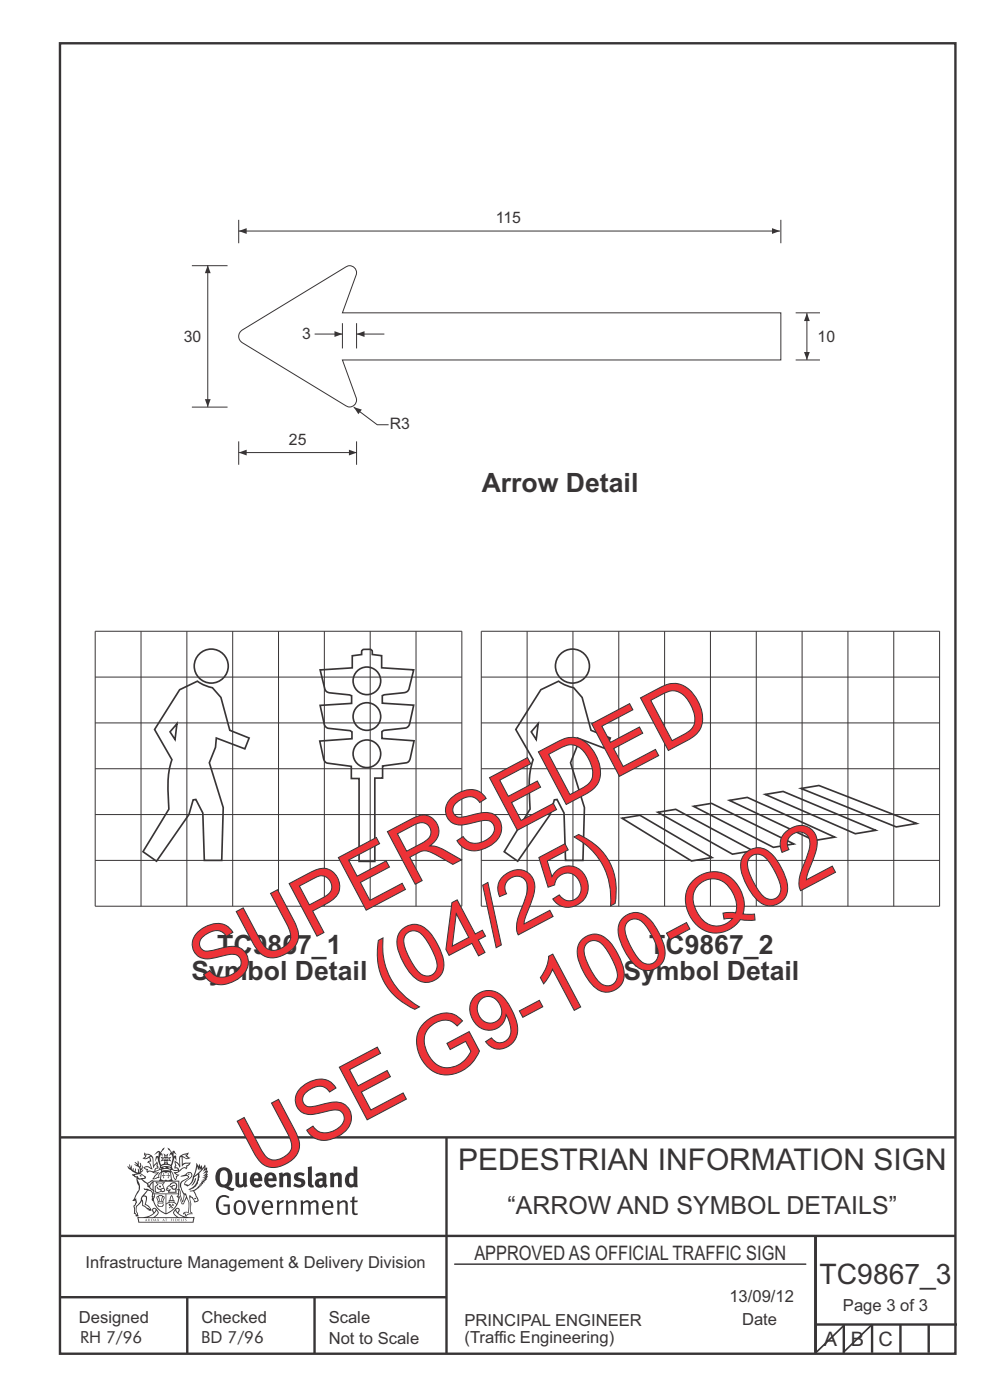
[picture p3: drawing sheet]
<svg xmlns="http://www.w3.org/2000/svg" width="210mm" height="297mm" viewBox="0 0 210 297" stroke-linecap="round" stroke-linejoin="round" font-family="sans-serif">
<g fill="none" stroke="#373435" stroke-width=".21">
<path d="M20.2 133.9h77.8v58.3h-77.8zM29.9 133.9v58.3M39.6 133.9v58.3M49.4 133.9v58.3M59.1 133.9v58.3M68.8 133.9v58.3M78.5 133.9v58.3M88.2 133.9v58.3M102.1 133.9h97.2v58.3h-97.2zM111.8 133.9v58.3M121.5 133.9v58.3M131.3 133.9v58.3"/>
<path d="M141 133.9v58.3M150.7 133.9v58.3M160.4 133.9v58.3M170.1 133.9v58.3M179.9 133.9v58.3M189.6 133.9v58.3M20.2 153.4h77.8M20.2 143.6h77.8M102.1 153.4h97.2M102.1 143.6h97.2M20.2 172.8h77.8M20.2 163.1h77.8"/>
<path d="M102.1 172.8h97.2M102.1 163.1h97.2M20.2 182.5h77.8M102.1 182.5h97.2M96.4 268.2h74.6"/>
</g>
<g fill="none" stroke="#373435" stroke-width=".35">
<path d="M37.5 153.5l-.4 3.4-1-1.6zM38.1 146.3l3.8-1.8 1.6 .9 1.6 .5 1.8 2.1 1.8 6.9 4.1 1.7-.9 2.3-6-2.3-.2 1.9-1.3 3.3 3 9.5-.4 11.2h-3.7l-.3-10-1.5-2.9-.5 .1-.9 3.1-6.9 9.9-2.9-2 5.5-9a26.4 26.4 0 0 1 .7-10.5l-3.7-6.4zM67.9 142.1l6.8-.4v-2.6l2-.2v-.7l.3-.4 1.5-.1 .4 .3 .1 .8 2 .3v2.6l6.8 .4-1 4.1a1.15 1.15 0 0 1-1.1 .8l-4.2 .4-.4 .2v1.6l6.7 .4-.9 4a1.15 1.15 0 0 1-.9 .8l-4.6 .5-.4 .3v1.5l6.8 .5-.8 3.8a1.03 1.03 0 0 1-.8 .8l-5 .7v2.6h-1.7v17.6h-3.3v-17.5h-1.7v-2.6l-5-.7a1.03 1.03 0 0 1-.8-.9l-.9-3.8 6.9-.5v-1.4l-.4-.3-4.6-.5a1.15 1.15 0 0 1-.9-.8l-.9-4.1 6.7-.4v-1.6l-.4-.2-4.2-.4a1.15 1.15 0 0 1-1.1-.8zM114.2 153.5l-.5 3.4-1-1.6zM114.7 146.3l3.8-1.8 1.6 .9 1.6 .5 1.8 2.1 1.9 6.9 4.1 1.7-.9 2.3-6.1-2.3-.2 1.9-1.3 3.3 3 9.5-.3 11.2h-3.7l-.4-10-1.4-2.9-.6 .1-.9 3.1-6.9 9.9-2.9-2 5.5-9a26.4 26.4 0 0 1 .7-10.5l-3.7-6.4zM131.9 173.6l3.8-.6 15.3 8.9-4.3 .7zM139.5 172.3l3.8-.6 16.4 8.8-4.3 .7zM147.1 171.1l3.8-.7 17.5 8.6-4.3 .8zM154.7 169.8l3.8-.6 18.6 8.4-4.4 .7zM162.3 168.5l3.8-.6 19.7 8.2-4.4 .8zM169.9 167.3l3.8-.7 20.7 8.1-4.3 .7z"/>
<circle cx="44.8" cy="141.3" r="3.6"/>
<circle cx="77.8" cy="159.9" r="2.93"/>
<circle cx="77.8" cy="152" r="2.93"/>
<circle cx="77.8" cy="144.4" r="2.93"/>
<circle cx="121.4" cy="141.3" r="3.6"/>
</g>
<g fill="none" stroke="#373435" stroke-width=".51">
<path d="M12.7 9.2h190v278h-190zM12.7 241.3h190M94.7 241.4v45.8M12.7 275.2h82M12.7 262.2h190.1M39.7 275.2v12M66.7 275.2v12M173 262.1v24.9M173 281h30M179 281v6M185 281v6M191 281v6"/>
<path d="M197 281v6"/>
</g>
<g fill="#373435">
<path d="M47 248.4a2.55 2.55 0 0 0 0 2.7l.3 .2a.81 .81 0 0 0 1-1v-.5a1.04 1.04 0 0 0-1.1-1.5zM46.3 248.1a1.82 1.82 0 0 1 2.1-.2 1.82 1.82 0 0 1 .9 1.8 2.29 2.29 0 0 1-.8 2l.7 .3h.5l-.2 .6a2.87 2.87 0 0 1-2-.7 2.12 2.12 0 0 1-1.7-3.1z" fill-rule="evenodd"/>
<path d="M49.9 248.9l.8-.2v2a.46 .46 0 0 0 .3 .6 .46 .46 0 0 0 .6-.3v-2.1l.7-.2v2.4l.2 .5-.5 .3-.3-.3a1.02 1.02 0 0 1-1.2 .3 1.02 1.02 0 0 1-.6-1.1z" fill-rule="evenodd"/>
<path d="M54 249.5l-.1 .5h.9a.49 .49 0 0 0-.2-.6 .49 .49 0 0 0-.6 .1zM53.4 249.1a1.34 1.34 0 0 1 1.6-.2 1.34 1.34 0 0 1 .6 1.5v.2h-1.7a.77 .77 0 0 0 .5 .8 .77 .77 0 0 0 .9-.4l.3 .5a1.59 1.59 0 0 1-2 .2 1.59 1.59 0 0 1-.5-2.1z" fill-rule="evenodd"/>
<path d="M57 249.5l-.1 .5h1a.49 .49 0 0 0-.2-.6 .49 .49 0 0 0-.7 .1zM56.4 249.1a1.34 1.34 0 0 1 1.6-.2 1.34 1.34 0 0 1 .7 1.5v.2h-1.8a.77 .77 0 0 0 .5 .8 .77 .77 0 0 0 .9-.4l.4 .5a1.59 1.59 0 0 1-2.1 .2 1.59 1.59 0 0 1-.5-2.1z" fill-rule="evenodd"/>
<path d="M59.2 248.9l.7-.2 .1 .4a.95 .95 0 0 1 1-.3 .95 .95 0 0 1 .7 .8v2.3h-.8v-2.3a.46 .46 0 0 0-.8 .1v2.2h-.8z" fill-rule="evenodd"/>
<path d="M62.6 249.1a1.75 1.75 0 0 1 2-.1l-.2 .5-.6-.2a.43 .43 0 0 0-.6 .3l.4 .3a1.04 1.04 0 0 1 1.2 1.1 1.04 1.04 0 0 1-1.4 1l-1.2-.4 .3-.6 1 .4 .4-.4a.88 .88 0 0 0-1-.5l-.4-.2-.1-.4z" fill-rule="evenodd"/>
<path d="M65.3 247.6l.8-.2 .1 3.8 .3 .2 .1 .4a.88 .88 0 0 1-1 0 .88 .88 0 0 1-.3-1z" fill-rule="evenodd"/>
<path d="M67.8 250.6a.43 .43 0 0 0-.1 .7 .43 .43 0 0 0 .7-.1v-.7zM66.8 249.1a1.7 1.7 0 0 1 2.4 .1v1.9l.3 .4-.4 .5-.5-.4a1.03 1.03 0 0 1-1.7-.1 1.03 1.03 0 0 1 .8-1.5h.7v-.4a.8 .8 0 0 0-1.2 .1z" fill-rule="evenodd"/>
<path d="M70 248.9l.7-.2 .1 .4a.95 .95 0 0 1 1-.3 .95 .95 0 0 1 .7 .8v2.3h-.8v-2.3a.46 .46 0 0 0-.8 .1v2.2h-.8z" fill-rule="evenodd"/>
<path d="M74.3 249.5a1.48 1.48 0 0 0 0 1.7h.5l.2-.1v-1.5l-.3-.2zM75 247.4l.8 .1 .1 4.4h-.7l-.1-.2a1.26 1.26 0 0 1-1.4 0 1.26 1.26 0 0 1-.5-1.3 1.29 1.29 0 0 1 .4-1.4 1.29 1.29 0 0 1 1.4-.1z" fill-rule="evenodd"/>
<path d="M46.4 253.9a1.72 1.72 0 0 1 2.3 0l-.3 .3a1.24 1.24 0 0 0-1.4-.2 1.24 1.24 0 0 0-.6 1.4 1.49 1.49 0 0 0 1.2 1.9l.7-.1v-1.3h-.8l-.1-.4h1.3v1.9a1.93 1.93 0 0 1-2.2 0 1.93 1.93 0 0 1-.7-2.2l.2-.8z" fill-rule="evenodd"/>
<path d="M50.4 255.1a1.65 1.65 0 0 0 .2 2.2 .99 .99 0 0 0 1-1.4 .78 .78 0 0 0-.4-.8 .78 .78 0 0 0-.8 0zM50 254.9a1.33 1.33 0 0 1 1.6-.1 1.33 1.33 0 0 1 .5 1.4 1.31 1.31 0 0 1-1.3 1.6 1.31 1.31 0 0 1-1.2-1.6v-.6z" fill-rule="evenodd"/>
<path d="M52.5 254.7l.4-.1 .9 2.6 .8-2.5h.5l-1.1 3h-.5z" fill-rule="evenodd"/>
<path d="M56.3 255.2l-.2 .7h1.3a.7 .7 0 0 0-.3-.8 .7 .7 0 0 0-.8 .1zM55.9 255a1.22 1.22 0 0 1 1.5-.2 1.22 1.22 0 0 1 .5 1.5h-1.8a.93 .93 0 0 0 .5 1 .93 .93 0 0 0 1.1-.2l.2 .3a1.43 1.43 0 0 1-1.8 .1 1.43 1.43 0 0 1-.6-1.7z" fill-rule="evenodd"/>
<path d="M58.7 254.7l.4-.1 .1 .5 .4-.4 .6-.1-.2 .5a.66 .66 0 0 0-.8 .7v1.9h-.4z" fill-rule="evenodd"/>
<path d="M60.6 254.7l.4-.1 .1 .5a.94 .94 0 0 1 1-.5 .94 .94 0 0 1 .8 .8v2.3h-.5l-.1-2.5a.81 .81 0 0 0-1.2 .3v2.2h-.4z" fill-rule="evenodd"/>
<path d="M63.7 254.7l.5-.1 .1 .5 .4-.3a.78 .78 0 0 1 1.1 .3 .9 .9 0 0 1 1-.5 .9 .9 0 0 1 .8 .8v2.3h-.5l-.1-2.5a.67 .67 0 0 0-1.1 .3v2.2h-.5v-2.4l-.4-.3-.7 .4v2.3h-.5z" fill-rule="evenodd"/>
<path d="M69 255.2l-.1 .7h1.3a.7 .7 0 0 0-.3-.8 .7 .7 0 0 0-.9 .1zM68.7 255a1.22 1.22 0 0 1 1.5-.2 1.22 1.22 0 0 1 .5 1.5h-1.8a.93 .93 0 0 0 .4 1 .93 .93 0 0 0 1.2-.2l.1 .3a1.44 1.44 0 0 1-1.7 .1 1.44 1.44 0 0 1-.6-1.7z" fill-rule="evenodd"/>
<path d="M71.4 254.7l.5-.1 .1 .5a.94 .94 0 0 1 1-.5 .94 .94 0 0 1 .8 .8v2.3h-.5l-.1-2.5a.81 .81 0 0 0-1.2 .3v2.2h-.4z" fill-rule="evenodd"/>
<path d="M74.7 253.9l.5-.1v.9h.7l-.1 .3h-.6v2.2l.1 .2h.5l.1 .3a.75 .75 0 0 1-1.2-.6v-2.1h-.4v-.3h.4z" fill-rule="evenodd"/>
<path d="M30.8 244.9l1.1 .3-.9 .5h-.4l.6-.5zM31.8 245.4h.2a2.44 2.44 0 0 1 .4 1.9l.1 .5 .7-1-.1 .6 .3 .3a.57 .57 0 0 0-.6 .7l-1-.1-.5 .2 .2-.5-.8-.3 .7-.1 .9 .5 .1-.1-.6-1.3-.2-.2h.5zM30.7 244.4l-.1 .5 .2 .4-.6 .4a1.04 1.04 0 0 0 1.4-.1l.2 .6-.3 .1-.2 .4a.94 .94 0 0 1 .8 1.1l-.2-.1a1.16 1.16 0 0 0-1.5-.1l.3 .4 .4 .2 .1 .5 .2 .1 .1-.2a.94 .94 0 0 1 1.1 .2l.8 .1-1.2 1.2a1.13 1.13 0 0 0 1.2-.2l.4-.1-.1-.4 .5-.8a.83 .83 0 0 0-.6 1.1l-.3-.1-.7 .4 1.1-1.4-.5 .1-.5-.1 1.3-.5-.1-.1-.9 .4v-.3l.2-.2 .3 .1 .1-.3-.2-.4v-.6l-.1-.4-.7 1v-.7a1.42 1.42 0 0 0-1.6-1.8z" fill-rule="evenodd"/>
<path d="M38.5 245.2l.5-.2 .7-.1-.6 .3 .8 .5h-.3zM38.3 245.5l.2-.1 .1 2a1.69 1.69 0 0 1 1.6-.6l-.8 .5 .1 .5a1.1 1.1 0 0 0-1.5 .6l-.1-.5-.2-.2h-.5l.3-.4-.3-.7a1.42 1.42 0 0 1 .8 1.1l.2-.1zM37.1 246.2l.1 1-.2 .3 .1 .4h.5l.1 .2a.96 .96 0 0 1-1.1-.1l-.1 .1a1.06 1.06 0 0 0 1.3 .2v.1a.72 .72 0 0 1-1 .2l.3 .5 .6 .2-.4 .2-.1 .6-.2-.3-.4-1.1-.4-.4 .4 .9a1.54 1.54 0 0 0 .7 1.2l.2-.3a.58 .58 0 0 1 .4-.8l.2-.1h-.3l-.5-.3 .9-.5a.93 .93 0 0 1 1.2-.5v.2l.2-.2 .1-.5a.99 .99 0 0 0 .7-.8l-1.3 .1-.3 .2-.1-1.4 .9 .4 .9-.3h-.4l-.5-.4 .4-.7-.6 .2a1.46 1.46 0 0 0-1.4 2.1v.4l-.2-.4z" fill-rule="evenodd"/>
<path d="M35.6 248.9l.2 .1-.1 .3 .4 .1h-.4v.6l-.1-.6h-.3l.3-.1z" fill-rule="evenodd"/>
<path d="M34.6 248.9l.2 .1v.3l.3 .1h-.3l-.1 .6v-.6h-.4l.4-.1z" fill-rule="evenodd"/>
<path d="M34.3 248.8a.57 .57 0 0 1 .9 .2 .57 .57 0 0 1 .9-.2l.2 1.4h-.2a.57 .57 0 0 1-.9 0 .69 .69 0 0 1-1.1 0zM34.2 248.1l-.3 2.1-.2 .4h3l-.2-.4-.3-2.1h-.2v.2l-.8-.1-.8 .1v-.2z" fill-rule="evenodd"/>
<path d="M34.2 252.4a.3 .3 0 0 0 .6 0 .3 .3 0 0 0-.6 0zM33.3 250.9l.3 .3-.3 .4a.79 .79 0 0 0 0 1.3l.8-.2-.1-.3a.55 .55 0 0 1-.7-.6l.1-.1 .2 .3 .3 .2 .8-.2-.4-.7 .4-.4-.7 .2zM33 250.7l1.1 .2 .9-.2-.4 .6 .4 1.2a.56 .56 0 0 1-.8 .3l-.2 .1a.73 .73 0 0 1-.9 .1 .73 .73 0 0 1-.3-1v-.4l.6-.4z" fill-rule="evenodd"/>
<path d="M35.6 251.8l.7-.4a.58 .58 0 0 1 1-.1 .58 .58 0 0 1-.4 .9l-.3-.3a.43 .43 0 0 1 .6-.4 .57 .57 0 0 0-.8 .2l-.2-.1-.3 .1 .4 .2a.55 .55 0 0 0 .9 .4v.5h-1.3l.3-.4-.1-.1-.6 .1 .2-.3-.2-.1zM35.4 251.8l-.1 .2a.39 .39 0 0 0 .2 .6h.3l-.2 .4h1.9l-.1-.8a.86 .86 0 0 0-.1-1.3 .86 .86 0 0 0-1.3 .4z" fill-rule="evenodd"/>
<path d="M36 254.8h.8v.2h-.8zM36.4 253.8l.2 .8h-.4zM36.4 253.5l-.3 .5-.1 .6h-.2v.4l-.7 .4 .2 .1a1.48 1.48 0 0 1 2.1 .2l.2-.1-.6-.5v-.5h-.2l-.1-.6z" fill-rule="evenodd"/>
<path d="M35.8 255.4l.4 .1 .1 .3 .3-.2-.2-.2a.38 .38 0 0 1 .5 .5l-.2-.2-.3 .2 .3 .2-.3 .3-.1-.4-.4 .4-.1-.2 .4-.3-.1-.1-.2 .1z" fill-rule="evenodd"/>
<path d="M34.5 254h.2v.2l-.2 .6h-.2zM33.6 255.3h.9v.2a.55 .55 0 0 1-.8 .4v-.2l-.2-.1zM33.4 254h.2l.2 .8h-.2zM33.6 255l.8-.1 .1 .2h-.8zM33.8 253.7h.5l-.2 1.1h-.1zM33.3 253.8l-.1 .3 .3 1.1a.48 .48 0 0 0-.1 .6 .48 .48 0 0 0 .5 .2h.5a.49 .49 0 0 0 .2-.8l.3-1.1-.1-.3a1.42 1.42 0 0 0-1.5 0z" fill-rule="evenodd"/>
<path d="M33.7 251.5l.4 .1 .1 .3h-.3z" fill-rule="evenodd"/>
<path d="M41.3 250.1l.3-.2-.2 .8-.6 .8h-.2l.5-.7z" fill-rule="evenodd"/>
<path d="M39.7 249l.3-.2 .5 .2a.88 .88 0 0 1-.6 1.1 1.22 1.22 0 0 0-.8 1.3l.5 .2a.72 .72 0 0 0 .9-.4l.5-.8 .2-.6 .8-.6v.2a2.85 2.85 0 0 1-2 2.9l.1 .1a2.13 2.13 0 0 0 1.9-1.5v-.3a2.01 2.01 0 0 0 .3-1.7l1.1-1.3-.4 1 .7-.5-.7 1 .8-.4-.8 .8 .7-.2-.9 .6 .8-.1-.8 .4h.7l-.8 .3 .3 .2h-.4l.2 .3h-.4l.2 .3h-.4l.1 .2h-.1a2.16 2.16 0 0 1-2 1.1l.1 .2 .4-.1a.76 .76 0 0 1 .7 .8l.5 1.2-.6 .2a1.45 1.45 0 0 0-1.1-1.3l.2 1.8-.1 1.8 .4 .3a1.07 1.07 0 0 0-1.2 .4v-.3l-.5-.2a.87 .87 0 0 1 1.1-.1v-.7a4.4 4.4 0 0 0-.6-3.1l-.1-.3h-.2a2.16 2.16 0 0 1-.7-2.2l.3-.4 1.2-.7a.55 .55 0 0 0-.4-.8zM37.8 252.4a.76 .76 0 0 1 .3 1.1l.6 1.6 .4-1.7 .2 .1a.61 .61 0 0 1-.1 .9l-.3 .8-.2 .1-.7-1.6-.3 .1a1.18 1.18 0 0 0 .1-1.4zM41.8 247.5l.2 .7 .3-.5v.6l.4-.5a1.9 1.9 0 0 1-1.2 1.4l-.3 .3zM38.2 249.6l1.4-.2 .2 .2v.3l-.5 .2a1.26 1.26 0 0 0-.9 1.9l.2 .7a1.84 1.84 0 0 1 .1 2.1l-.4-1.4a.96 .96 0 0 0-.4-1.2l-.4 .2a.78 .78 0 0 1 0 1.3l.1 .3h.4l.4 1.1a.38 .38 0 0 0 .2 .4 .38 .38 0 0 0 .4-.1l.6-1.2a2.94 2.94 0 0 1 .4 2.5l-.1 .4h-.8l-.3 .4v.2l.4-.1 .1 .4 .2 .1a1.02 1.02 0 0 1 1.3-.5v-.4l-.3-.1 .1-1.8-.3-1.3h.1a1.14 1.14 0 0 1 .8 1 .63 .63 0 0 0 .8-.2 .63 .63 0 0 0-.2-.9l-.6-1.2 .9-.6 .2-.4h.3l-.1-.2h.4l-.1-.3h.3l-.1-.3 .5-.1-.2-.2 .6-.4v-.2h-.2l.4-.5h-.3l.3-.5-.4 .1 .4-.5v-.3l-.3 .2 .2-.7-.1-.2-.4 .3v-.8l-.6 .8-.2-.8-.2 .5-.3-.7-.1 .6-.5-.8-.1 1.4-.6 1.8a1.81 1.81 0 0 1-1 1.5l-.6-.2a1.75 1.75 0 0 1 1.1-1.2 .75 .75 0 0 0 .1-1.3 .75 .75 0 0 0-1.2 .4z" fill-rule="evenodd"/>
<path d="M41.2 254.1h.3l.2 .2-.4 .1z" fill-rule="evenodd"/>
<path d="M29.4 258.4h11.6l-.1 .8h-11.4zM31.3 258.2l.5-.1a2.48 2.48 0 0 0 1.4-1.3l.3 .5-.5 .6-.5 .3zM32.5 256.6l.3-.2 .2 .1-.3 .7zM37.2 256.8a2.65 2.65 0 0 0 1.8 1.4h-1.1l-.5-.3-.5-.6zM37.4 256.5l.2-.1 .3 .2-.3 .6zM29.2 258.2l.1 1.2h11.8l.2-1.1-.2-.1a4.1 4.1 0 0 1-3.3-.9l.3-.4-.1-.6a1.06 1.06 0 0 0-1.3 1l.2 .4 .6 .5h-4.7l.3-.1a.84 .84 0 0 0 .6-.8 .84 .84 0 0 0-.5-.8l-.3-.2h-.5l-.1 .6 .3 .4a4.2 4.2 0 0 1-3.4 .9z" fill-rule="evenodd"/>
<path d="M31 258.7l.1 .2h-.2zM31 258.5l-.3 .6 .4-.2 .2 .2z" fill-rule="evenodd"/>
<path d="M31.3 258.6h.3v.4a.25 .25 0 0 0 .2-.1 .25 .25 0 0 0-.1-.3h.1a.29 .29 0 0 1 0 .4 .29 .29 0 0 1-.4 0 .29 .29 0 0 1 0-.4z" fill-rule="evenodd"/>
<path d="M32.2 258.6a.22 .22 0 0 1 .3 .2 .22 .22 0 0 1-.3 .2zM32 258.6l.1 .4a.33 .33 0 0 0 .4 0 .33 .33 0 0 0 0-.4 .33 .33 0 0 0-.5 0z" fill-rule="evenodd"/>
<path d="M32.9 258.7l.1 .2h-.2zM32.9 258.5l-.2 .6 .3-.2 .2 .2z" fill-rule="evenodd"/>
<path d="M33.3 258.6h.2l.1 .1 .2-.1-.2 .2 .2 .3-.3-.3-.1 .3h-.1l.2-.3z" fill-rule="evenodd"/>
<path d="M34.7 258.7l.1 .2h-.2zM34.7 258.5l-.3 .6 .4-.2 .2 .2z" fill-rule="evenodd"/>
<path d="M35 258.5h.5l-.2 .1v.5h-.2l.1-.5z" fill-rule="evenodd"/>
<path d="M36.2 258.6l.3-.1-.1 .1v.2h.1h-.1v.3h-.2z" fill-rule="evenodd"/>
<path d="M36.7 258.6h.2v.5h-.2z" fill-rule="evenodd"/>
<path d="M37.3 258.6a.22 .22 0 0 1 .3 .2 .22 .22 0 0 1-.3 .2zM37.1 258.6v.4a.33 .33 0 0 0 .5 0 .33 .33 0 0 0 0-.4 .33 .33 0 0 0-.5 0z" fill-rule="evenodd"/>
<path d="M37.8 258.6l.4-.1-.2 .1v.2h.1h-.1v.2l.2 .1h-.4z" fill-rule="evenodd"/>
<path d="M38.4 258.6h.2l-.1 .4 .2 .1h-.3z" fill-rule="evenodd"/>
<path d="M38.9 258.6h.2v.5h-.2z" fill-rule="evenodd"/>
<path d="M39.3 258.6h.2h-.1l.2 .3-.2 .2-.1-.1v-.1l.2 .1z" fill-rule="evenodd"/>
<path d="M34.2 247.4a1.51 1.51 0 0 1 2 .2 2.67 2.67 0 0 0-2.1 0zM35.7 247.6l.4 .1 .1 .3-.4-.1zM34.6 247.6h.5l.1 .2h-.4zM34 247.8l.3 .2h-.3zM34.9 246.9l.3-.2 .3 .2zM34.9 245.6l.2 .1v.3h-.2zM35 245.1l.2 .2 .2-.2-.1 .3h-.2zM35.1 246.3h.2l.1 .4-.2-.2-.2 .2zM35.3 245.7l.2-.1v.4h-.2zM34.4 245.7h.3l.1 .3-.4 .1 .2-.2zM35.7 245.7h.3l-.2 .2 .2 .2-.4-.1zM32.7 244.9l1-.5-.1 1-.2-.2-.3 .2-.3 1.1 .5-1 .3 .9a1.84 1.84 0 0 1 .2 1.7l.4 .1a2.48 2.48 0 0 1 2.2 0l.2-.2-.2-.7 .7-1.8 .4 .7-.2-1-.2-.1-.2 .3v-.9l.6 .4-.6-.8-.3 .1-.1 .4-.5-.9-.5-.3 .2 .5 .6 .5-.5 .8 .4-.4a2.06 2.06 0 0 1 0 2.3l-.5-.2-.2-.6 .1-.1 .8 .2-.4-.5 .4-.5-.7 .2-.2-.2 .2-.7-.5 .4-.5-.4 .2 .7-.2 .2-.7-.2 .4 .5-.4 .5 .8-.2 .1 .1-.2 .6-.5 .2a2.02 2.02 0 0 1 0-2.2l.3 .5-.1-.7-.3-.1 .8-1.2-.4 .3-.5 .8-.2-.3a.8 .8 0 0 0-.8 .5z" fill-rule="evenodd"/>
<path d="M29.2 250.1l.3 .1a.61 .61 0 0 1 .8 .4l.3 .2a.8 .8 0 0 1 .6 1l.4 .1 .5 .5a1 1 0 0 1 .5 1.1l-.1 .7v-.5h-.1a.96 .96 0 0 0-.8-1.3l-.2-.2h-.7l-.1-.1-.1 .1 .1 .3h.6l-1.2 1.3-.2 1-.4 .6a1.33 1.33 0 0 0-.5 1.8l.2 .5a1.26 1.26 0 0 1-.5-1.5l-.1-.3a1.56 1.56 0 0 0 .4-1.7l-.3 .2 .2-.5a3.2 3.2 0 0 0 .7-3zM30.4 253.9h.4a2.06 2.06 0 0 1-.1 1.6l.7 .5 .4 .4-.6-.1-.8-.6-.1-.9a.51 .51 0 0 1 .1-.9zM28.6 249.3a1.52 1.52 0 0 1 2.1 .5l-1.1 .2-.2-.1-.1-.4h-.5zM27.5 247v.8l-.3-.4h-.1a3.1 3.1 0 0 0 1.9 1.6l-1 .1 .5 .6 .5 .1 .1 1.1a1.84 1.84 0 0 1-.3 2.5l-.4 .9-.3 .4 .2 .1 .4-.1 .1 .4-.2 .5-.3 .2 .1 1.7h.2l.3 .5 .1 .1 .4-.1-.1-.5a1.3 1.3 0 0 1-.1-1.7l.9-1 .1 1.1 .6 .2 .5 .5 .1-.1 .2 .3h.5a1.85 1.85 0 0 0-1.2-1.4l.1-.3a1.39 1.39 0 0 0 0-1.4l-.5-.1 .5-.5a.66 .66 0 0 1 .9-.4 .66 .66 0 0 1 .3 .9l-.1 .4 .2-.1v.2l-.1 .3 .2 .5 .1-.3a2.24 2.24 0 0 0 .1-2.2 .73 .73 0 0 1-.7-.7 .73 .73 0 0 1 .6-.7v-.2a.94 .94 0 0 0-.9 .8 .48 .48 0 0 1-.1-.6 .48 .48 0 0 1 .5-.2l.5-.3a.51 .51 0 0 0-.8 .2l-.5 .2-1-.8h.6l.2-.5-1.2-.7 .5-.5v-.3l-.5 .4 .1-.2a.69 .69 0 0 0 .2-1v.4l-.2 .3v-1.1l-.3-.2 .1 .6-.1 .2-.4-1.3v.7l-.6-.4 .5 .7-.6-.2 .3 .3a1 1 0 0 1 .7 1.4l-.2-.8v.9l-.5-.2v-.8l-.2 .7-.2-.1-.1-.6-.2 .4-.2-.2 .1-.7-.2 .5z" fill-rule="evenodd"/>
<path d="M29.6 249.4l.2-.1 .3 .2z" fill-rule="evenodd"/>
<path d="M32.4 250.5h5.6v2l-.2-.1v-1.7h-5.2v2.5h5.2v-.8l.1 .2-.1 1.1v-.3h-2.5v4a4.1 4.1 0 0 0 2.6-3.6l.1-.1a4 4 0 0 1-2.8 3.9 4.2 4.2 0 0 1-2.8-4.7l.1 1.2 .1-.1a3.8 3.8 0 0 0 2.5 3.4v-4h-2.5l-.2-.9z" fill-rule="evenodd"/>
<circle cx="40" cy="249.1" r=".17"/>
</g>
<path d="M179 281.2l-6.2 6M185 281l-6.2 6" fill="none" stroke="#373435" stroke-width=".35"/>
<path d="M50.6 46.6v5M50.6 49h114.8M165.6 46.6v5" fill="none" stroke="#373435" stroke-width=".21"/>
<g fill="#373435">
<path d="M163.8 48.4l1.6 .6-1.6 .6z"/>
<path d="M50.6 49l1.7-.6v1.2z"/>
</g>
<path d="M168.8 66.4h5.1M168.8 76.4h5.1M171.2 66.4v10" fill="none" stroke="#373435" stroke-width=".21"/>
<g fill="#373435">
<path d="M171.2 66.4l.6 1.7h-1.3z"/>
<path d="M170.5 74.7h1.3l-.6 1.7z"/>
</g>
<path d="M51.1 70.2l22-13.4a1.49 1.49 0 0 1 1.9-.1 1.49 1.49 0 0 1 .5 1.9l-2.9 7.8h93v10h-93l2.9 7.7a1.49 1.49 0 0 1-.5 1.9 1.49 1.49 0 0 1-1.9-.1l-21.6-13.2a1.56 1.56 0 0 1-.4-2.5zM66.7 70.9h5.9M72.6 68.6v5.3M75.6 68.6v5.3" fill="none" stroke="#373435" stroke-width=".21"/>
<path d="M70.9 70.3l1.7 .6-1.7 .6z" fill="#373435"/>
<path d="M75.6 70.9h5.9" fill="none" stroke="#373435" stroke-width=".21"/>
<path d="M75.6 70.9l1.7-.6v1.2z" fill="#373435"/>
<path d="M75 86.4l5 3.7h2.4" fill="none" stroke="#373435" stroke-width=".21"/>
<path d="M75 86.4l1.8 .5-.8 1z" fill="#373435"/>
<path d="M40.7 56.4h7.6M44.1 56.3v30.1M40.7 86.4h7.6M50.6 93.6v5M75.6 93.6v5" fill="none" stroke="#373435" stroke-width=".21"/>
<g fill="#373435">
<path d="M44.1 56.3l.6 1.7h-1.2z"/>
<path d="M43.5 84.7h1.2l-.6 1.7z"/>
</g>
<path d="M50.6 96h25.1" fill="none" stroke="#373435" stroke-width=".21"/>
<g fill="#373435">
<path d="M74 95.4l1.7 .6-1.7 .6z"/>
<path d="M50.6 96l1.7-.6v1.2z"/>
</g>
<g font-size="17.6" fill="#ed3237">
<text x="44.4" y="210.7" transform="rotate(-28 44.4 210.7)">SUPERSEDED</text>
<text x="82.6" y="212.8" transform="rotate(-28 82.6 212.8)">(04/25)</text>
<text x="55" y="249.7" transform="rotate(-28 55 249.7)">USE G9-100-Q02</text>
</g>
<text font-size="6.3" fill="#373435" x="97.2" y="248.2">PEDESTRIAN INFORMATION SIGN</text>
<text font-size="6" fill="#373435" x="173.9" y="272.4">TC9867_3</text>
<g font-size="5.6" fill="#373435">
<text x="102.2" y="104.4">Arrow Detail</text>
<text x="46.1" y="202.5">TC9867_1</text>
<text x="137.7" y="202.5">TC9867_2</text>
<text x="40.6" y="208">Symbol Detail</text>
<text x="132.2" y="208">Symbol Detail</text>
</g>
<text font-size="5.3" fill="#373435" x="107.7" y="257.5">“ARROW AND SYMBOL DETAILS”</text>
<g font-size="4.2" fill="#373435">
<text x="100.6" y="267.2">APPROVED AS OFFICIAL TRAFFIC SIGN</text>
<text x="174.7" y="285.6">A</text>
<text x="180.5" y="285.6">B</text>
<text x="186.4" y="285.6">C</text>
</g>
<g font-size="3.5" fill="#373435">
<text x="18.2" y="269">Infrastructure Management &amp; Delivery Division</text>
<text x="16.7" y="280.6">Designed</text>
<text x="42.7" y="280.6">Checked</text>
<text x="69.7" y="280.6">Scale</text>
<text x="98.5" y="281.3">PRINCIPAL ENGINEER</text>
<text x="154.7" y="276.2">13/09/12</text>
<text x="157.4" y="281.2">Date</text>
<text x="178.8" y="278.1">Page 3 of 3</text>
<text x="17" y="284.8">RH 7/96</text>
<text x="42.7" y="284.8">BD 7/96</text>
<text x="69.7" y="285.2">Not to Scale</text>
<text x="98.5" y="284.8">(Traffic Engineering)</text>
</g>
<g font-size="3.4" fill="#373435">
<text x="105.2" y="47.3">115</text>
<text x="64.1" y="71.9">3</text>
<text x="39" y="72.5">30</text>
<text x="173.4" y="72.6">10</text>
<text x="61.3" y="94.5">25</text>
<text x="82.7" y="90.9">R3</text>
</g>
</svg>
